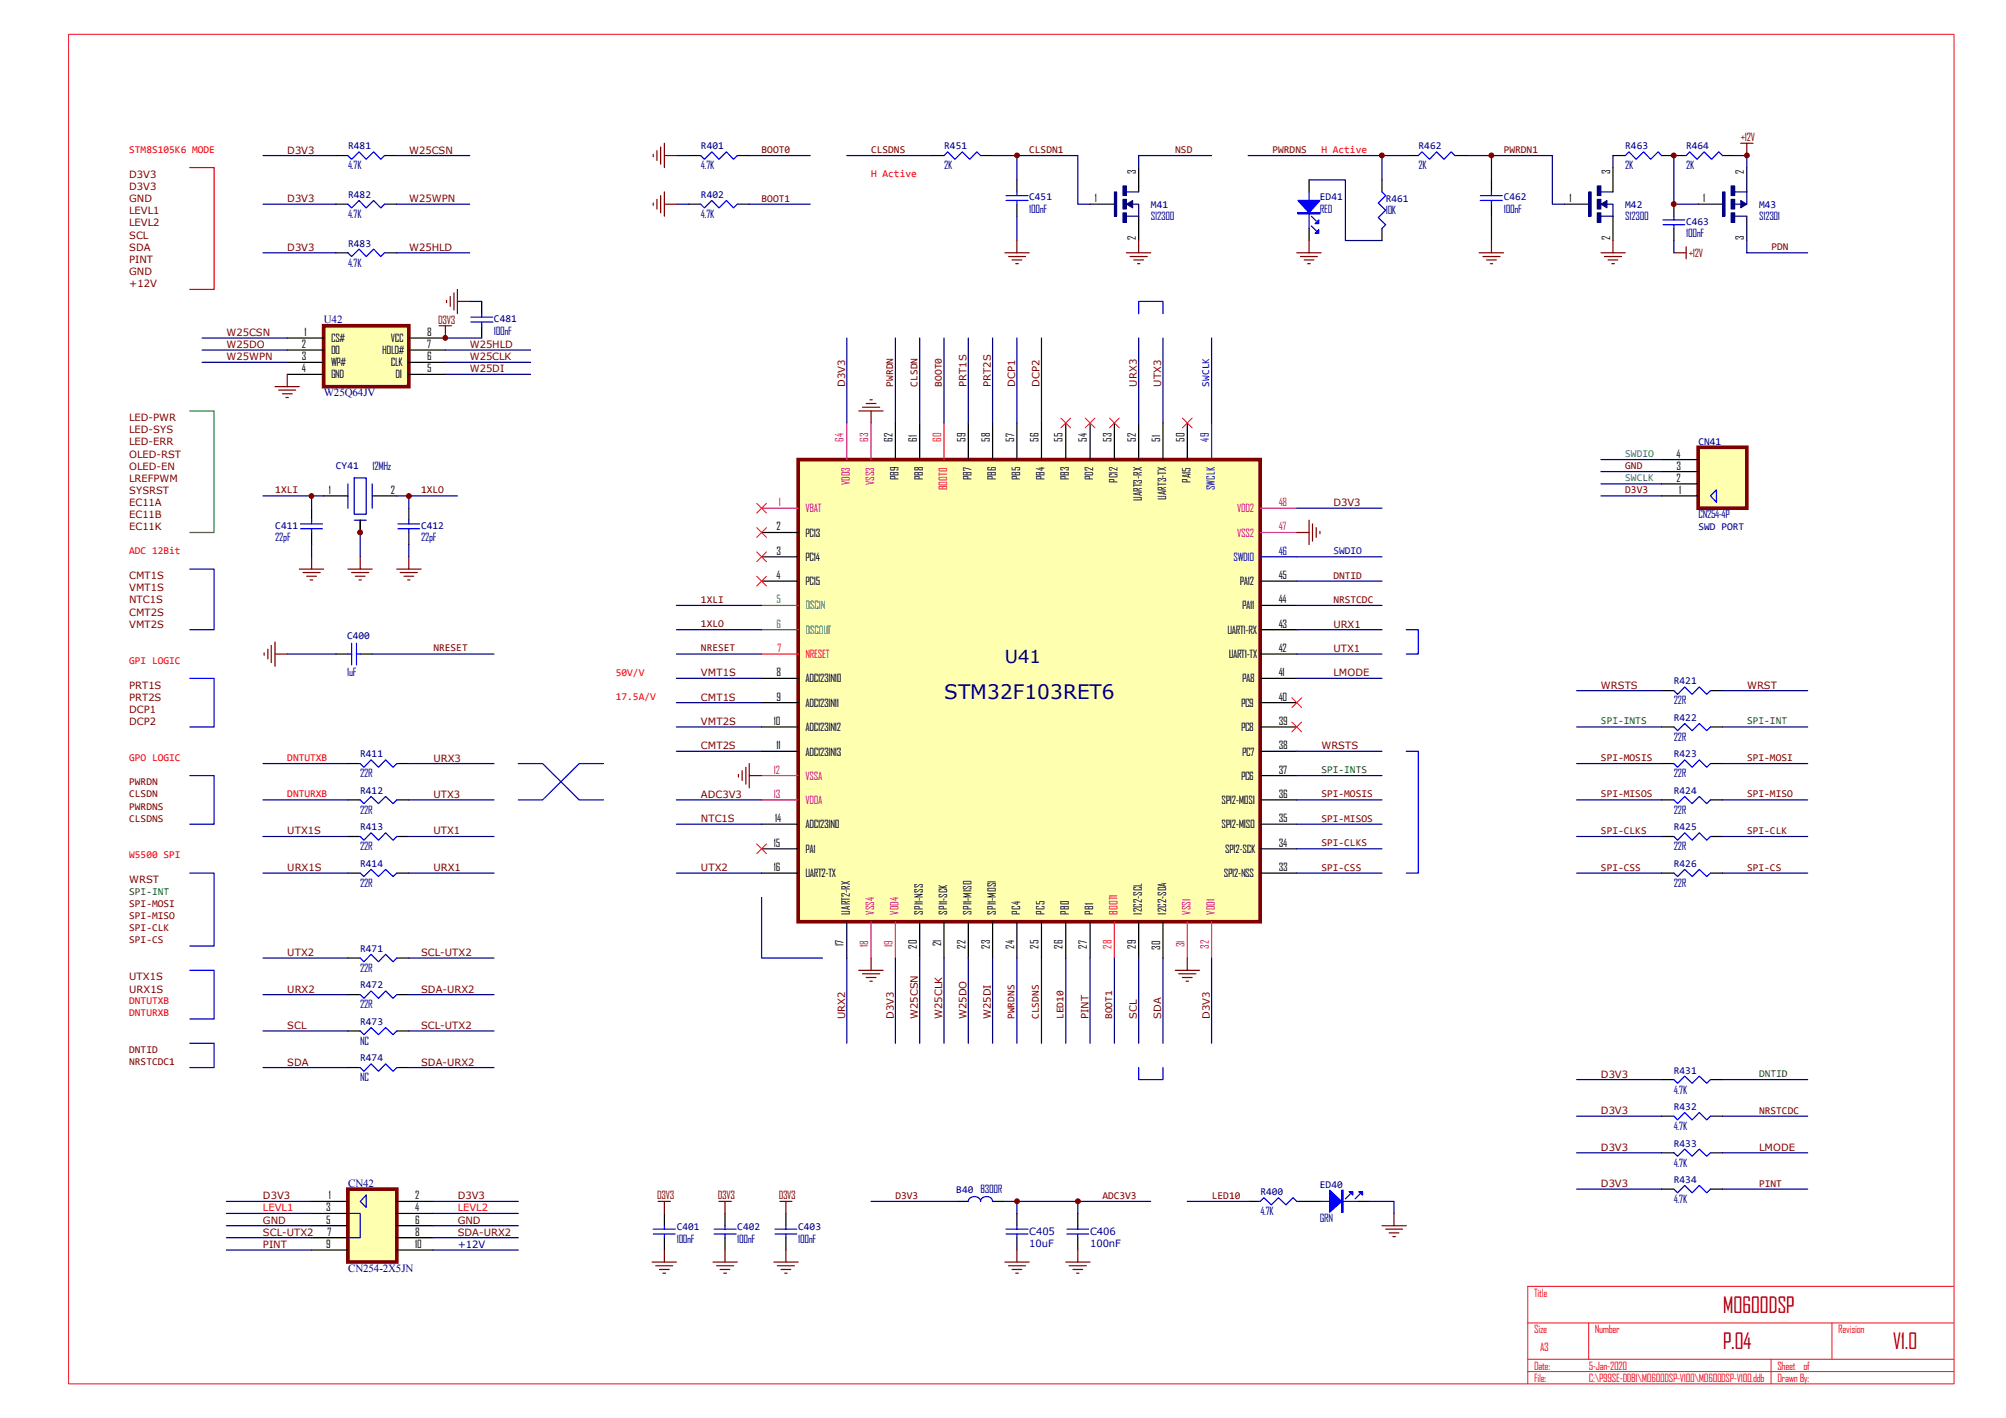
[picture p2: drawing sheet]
<svg xmlns="http://www.w3.org/2000/svg" width="297mm" height="210mm" viewBox="0 0 297 210" stroke-linecap="round" stroke-linejoin="round" font-family="sans-serif">
<path d="M10.2 5.1h279.1v199.8h-279.1zM226.2 195.8h63.1M235.2 195.8v5.4M271.3 195.8v5.4M289.3 190.4h-63.1v14.4M226.2 201.2h63.1M226.2 203h63.1M262.3 201.2v3.6" fill="none" stroke="#ee0e22" stroke-width=".15"/>
<path d="M118.2 68h68.4v68.4h-68.4z" fill-rule="evenodd" fill="#ffffb0"/>
<path d="M118.2 68h68.4v68.4h-68.4z" fill="none" stroke="#800000" stroke-width=".54"/>
<path d="M112.8 75.2h5.4M125.4 62.6v5.4M129 62.6v5.4M186.6 75.2h5.4M186.6 78.8h5.4M112.8 114.8h5.4M112.8 118.4h5.4M129 136.4v5.4M132.6 136.4v5.4M175.8 136.4v5.4M179.4 136.4v5.4" fill="none" stroke="#c5008e" stroke-width=".18"/>
<g fill="none" stroke="#000" stroke-width=".18">
<path d="M102 23h1.8M102 30.2h1.8M109.2 23h1.8M109.2 30.2h1.8M46.1 75.2v1.8M46.1 78.8v1.8M47.9 73.4h3.6M53.3 77v1.8M55.1 73.4h3.7M60.5 75.2v1.8M60.5 78.8v1.8M112.8 78.8h5.4"/>
<path d="M132.6 62.6v5.4M136.2 62.6v5.4M143.4 62.6v5.4M147 62.6v5.4M150.6 62.6v5.4M154.2 62.6v5.4M157.8 62.6v5.4M161.4 62.6v5.4M165 62.6v5.4M168.6 62.6v5.4M172.2 62.6v5.4M175.8 62.6v5.4"/>
<path d="M49.7 96.8h1.8M53.3 96.8h1.8M112.8 82.4h5.4M112.8 86h5.4M186.6 86h5.4M186.6 96.8h5.4M186.6 93.2h5.4M186.6 89.6h5.4M112.8 100.4h5.4M112.8 104h5.4M112.8 107.6h5.4M112.8 111.2h5.4"/>
<path d="M186.6 100.4h5.4M186.6 104h5.4M186.6 107.6h5.4M186.6 111.2h5.4M186.6 118.4h5.4M186.6 114.8h5.4M112.8 122h5.4M112.8 125.6h5.4M112.8 129.2h5.4M125.4 136.4v5.4M136.2 136.4v5.4M139.8 136.4v5.4"/>
<path d="M143.4 136.4v5.4M147 136.4v5.4M150.6 136.4v5.4M154.2 136.4v5.4M157.8 136.4v5.4M161.4 136.4v5.4M168.6 136.4v5.4M172.2 136.4v5.4M186.6 122h5.4M186.6 125.6h5.4M186.6 129.2h5.4M141.6 177.8h1.8"/>
<path d="M147 177.8h1.8M150.6 179.6v1.8M159.6 179.6v1.8M150.6 183.2v1.8M159.6 183.2v1.8"/>
</g>
<path d="M28.1 60.8h3.6v18h-3.6M112.8 89.6h5.4M112.8 93.2h5.4" fill="none" stroke="#00bf00" stroke-width=".18"/>
<path d="M139.8 62.6v5.4M112.8 96.8h5.4M165 136.4v5.4" fill="none" stroke="#ee0e22" stroke-width=".18"/>
<path d="M179.4 62.6v5.4M186.6 82.4h5.4" fill="none" stroke="#0000bf" stroke-width=".18"/>
<g fill="none" stroke="#00f" stroke-width=".18">
<path d="M103.8 23l.5 .6 1.1-1.1 1.1 1.1 1.1-1.1 1 1.1 .6-.6M103.8 30.2l.5 .6 1.1-1.1 1.1 1.1 1.1-1.1 1 1.1 .6-.6M44.5 78.3h3.2M44.5 77.6h3.2M46.1 77v.6M46.1 78.3v.5M51.5 71.6v3.6M52.4 70.7h1.8v5.4h-1.8zM52.4 77h1.8M55.1 71.6v3.6M58.9 78.3h3.2M58.9 77.6h3.2"/>
<path d="M60.5 77v.6M60.5 78.3v.5M28.1 84.2h3.6v9h-3.6M51.5 96.8h.6M52.1 95.2v3.2M52.8 96.8h.5M52.8 95.2v3.2M28.1 100.4h3.6v7.2h-3.6M28.1 114.8h3.6v7.2h-3.6M28.1 129.2h3.6v10.8h-3.6M28.1 143.6h3.6v7.2h-3.6M143.4 177.8a.94 .94 0 0 1 .9-.7 .94 .94 0 0 1 .9 .7 .91 .91 0 0 1 .9-.7 .91 .91 0 0 1 .9 .7"/>
<path d="M149 182.7h3.2M149 181.9h3.2M150.6 181.4v.5M150.6 182.7v.5M158 182.7h3.2M158 181.9h3.2M159.6 181.4v.5M159.6 182.7v.5"/>
</g>
<g fill="none" stroke="#800000" stroke-width=".18">
<path d="M96.7 22.9v.3M96.7 30.1v.3M97.3 22.3v1.4M97.3 29.5v1.4M97.8 21.8v2.5M97.8 29v2.5M98.4 21.2v3.6M98.4 28.4v3.6M98.4 23h1.8M98.4 30.2h1.8M128.3 59.7h1.4M128.8 59.2h.4"/>
<path d="M127.2 60.8h3.6M127.7 60.3h2.6M129 60.8v1.8M192 78.8h1.8M193.8 77v3.6M194.3 77.6v2.5M194.9 78.1v1.4M195.4 78.7v.3M39.1 96.6v.4M39.7 96.1v1.4M40.2 95.5v2.6M40.7 95v3.6"/>
<path d="M40.7 96.8h1.8M44.3 84.2h3.6M44.9 84.8h2.5M45.4 85.3h1.5M45.9 85.9h.4M46.1 82.4v1.8M51.5 84.2h3.6M52.1 84.8h2.5M52.6 85.3h1.5M53.2 85.9h.3M53.3 82.4v1.8M58.8 84.2h3.6"/>
<path d="M59.3 84.8h2.5M59.8 85.3h1.5M60.4 85.9h.3M60.5 82.4v1.8M109.3 114.6v.4M109.9 114.1v1.4M110.4 113.6v2.5M111 113v3.6M111 114.8h1.8M127.2 143.6h3.6M127.7 144.1h2.6M128.3 144.7h1.4"/>
<path d="M128.8 145.2h.4M129 141.8v1.8M174 143.6h3.6M174.5 144.1h2.6M175.1 144.7h1.4M175.6 145.2h.4M175.8 141.8v1.8M148.8 186.8h3.6M149.3 187.4h2.5M149.9 187.9h1.4M150.4 188.5h.4M150.6 185v1.8"/>
<path d="M157.8 186.8h3.6M158.3 187.4h2.6M158.9 187.9h1.4M159.4 188.5h.4M159.6 185v1.8"/>
</g>
<g fill="none" stroke="#000080" stroke-width=".18">
<path d="M100.2 30.2h1.8M100.2 23h1.8M111 30.2h9M111 23h9M125.4 50v12.6M139.8 50v12.6M38.9 73.4h9M46.1 73.4v1.8M53.3 78.8v3.6M58.8 73.4h8.9M60.5 73.4v1.8M192 75.2h12.6"/>
<path d="M42.5 96.8h7.2M46.1 80.6v1.8M55.1 96.8h18M60.5 80.6v1.8M100.2 89.6h12.6M100.2 93.2h12.6M100.2 96.8h12.6M100.2 118.4h12.6M100.2 100.4h12.6M100.2 104h12.6M100.2 107.6h12.6M100.2 111.2h12.6"/>
<path d="M100.2 122h12.6M132.6 141.8v12.6M165 141.8v12.6M179.4 141.8v12.6M129 177.8h12.6M148.8 177.8h21.6M150.6 177.8v1.8M159.6 177.8v1.8"/>
</g>
<path d="M28.1 24.8h3.6v18h-3.6" fill="none" stroke="#bf0000" stroke-width=".18"/>
<path d="M112.1 74.5l1.4 1.4M113.5 74.5l-1.4 1.4" fill="none" stroke="#f00" stroke-width=".15"/>
<path d="M251.5 66.2h7.2v9h-7.2z" fill-rule="evenodd" fill="#ffffb0"/>
<path d="M251.5 66.2h7.2v9h-7.2z" fill="none" stroke="#800000" stroke-width=".54"/>
<g fill="none" stroke="#000" stroke-width=".18">
<path d="M246 73.4h5.5M246 71.6h5.5M246 69.8h5.5M246 68h5.5M246 107.6h1.9M246 113h1.9M246 118.4h1.9M246 102.2h1.9M253.3 107.6h1.8M253.3 113h1.8M253.3 118.4h1.8M253.3 102.2h1.8"/>
<path d="M246 123.8h1.9M246 129.2h1.9M253.3 123.8h1.8M253.3 129.2h1.8"/>
</g>
<path d="M254.2 72.5v1.8l-.9-.9zM247.9 107.6l.5 .6 1.1-1.1 1.1 1.1 1-1.1 1.1 1.1 .6-.6M247.9 113l.5 .6 1.1-1.1 1.1 1.1 1-1.1 1.1 1.1 .6-.6M247.9 118.4l.5 .6 1.1-1.1 1.1 1.1 1-1.1 1.1 1.1 .6-.6M247.9 102.2l.5 .6 1.1-1.1 1.1 1.1 1-1.1 1.1 1.1 .6-.6M247.9 123.8l.5 .6 1.1-1.1 1.1 1.1 1-1.1 1.1 1.1 .6-.6M247.9 129.2l.5 .6 1.1-1.1 1.1 1.1 1-1.1 1.1 1.1 .6-.6" fill="none" stroke="#00f" stroke-width=".18"/>
<g fill="none" stroke="#000080" stroke-width=".18">
<path d="M179.4 50v12.6M237.1 71.6h8.9M237.1 69.8h8.9M237.1 68h8.9M237.1 73.4h8.9M192 82.4h12.6M192 118.4h12.6M192 114.8h12.6M192 111.2h12.6M233.5 107.6h12.5M233.5 113h12.5M233.5 118.4h12.5"/>
<path d="M233.5 102.2h12.5M255.1 107.6h12.6M255.1 113h12.6M255.1 118.4h12.6M255.1 102.2h12.6M192 129.2h12.6M192 122h12.6M192 125.6h12.6M233.5 123.8h12.5M233.5 129.2h12.5M255.1 123.8h12.6M255.1 129.2h12.6"/>
</g>
<circle cx="159.6" cy="177.8" r=".37" fill="#800000"/>
<circle cx="159.6" cy="177.8" r=".37" fill="none" stroke="#800000" stroke-width=".15"/>
<circle cx="150.6" cy="177.8" r=".36" fill="#800000"/>
<circle cx="150.6" cy="177.8" r=".36" fill="none" stroke="#800000" stroke-width=".15"/>
<circle cx="46.1" cy="73.4" r=".36" fill="#800000"/>
<circle cx="46.1" cy="73.4" r=".36" fill="none" stroke="#800000" stroke-width=".15"/>
<circle cx="60.5" cy="73.4" r=".37" fill="#800000"/>
<circle cx="60.5" cy="73.4" r=".37" fill="none" stroke="#800000" stroke-width=".15"/>
<path d="M208.2 23h1.8M215.4 23h1.9M231.6 30.2h3.6M238.8 24.8v3.6M238.8 32v3.6" fill="none" stroke="#000" stroke-width=".18"/>
<path d="M210 23l.6-.5 1.1 1.1 1-1.1 1.1 1.1 1.1-1.1 .5 .5" fill="none" stroke="#00f" stroke-width=".18"/>
<path d="M235.4 28.4v3.6" fill="none" stroke="#11037f" stroke-width=".38"/>
<path d="M235.2 28.4h.4v3.6h-.4z" fill="none" stroke="#11037f" stroke-width=".15"/>
<path d="M236.5 27.5h.6v1.5h-.6z" fill-rule="evenodd" fill="#11037f"/>
<path d="M236.5 27.5h.6v1.5h-.6z" fill="none" stroke="#11037f" stroke-width=".15"/>
<path d="M237.1 30.2l.9-.5v1.1z" fill="#11037f"/>
<path d="M237.1 30.2l.9-.5v1.1z" fill="none" stroke="#11037f" stroke-width=".15"/>
<path d="M237.1 30.2h1.7v1.8h-1.7M237.1 28.4h1.7" fill="none" stroke="#11037f" stroke-width=".18"/>
<path d="M236.5 29.5h.6v1.4h-.6z" fill-rule="evenodd" fill="#11037f"/>
<path d="M236.5 29.5h.6v1.4h-.6z" fill="none" stroke="#11037f" stroke-width=".15"/>
<path d="M236.5 31.5h.6v1.4h-.6z" fill-rule="evenodd" fill="#11037f"/>
<path d="M236.5 31.5h.6v1.4h-.6zM255.1 28.4h.3v3.6h-.3z" fill="none" stroke="#11037f" stroke-width=".15"/>
<path d="M251.5 30.2h3.6M258.7 24.8v3.6M258.7 32v3.6" fill="none" stroke="#000" stroke-width=".18"/>
<path d="M255.2 28.4v3.6" fill="none" stroke="#11037f" stroke-width=".38"/>
<path d="M256.3 27.5h.6v1.5h-.6z" fill-rule="evenodd" fill="#11037f"/>
<path d="M256.3 27.5h.6v1.5h-.6z" fill="none" stroke="#11037f" stroke-width=".15"/>
<path d="M257.8 29.7l.9 .5-.9 .6z" fill="#11037f"/>
<path d="M257.8 29.7l.9 .5-.9 .6z" fill="none" stroke="#11037f" stroke-width=".15"/>
<path d="M256.9 28.4h1.8v1.8h-1.8M256.9 32h1.8" fill="none" stroke="#11037f" stroke-width=".18"/>
<path d="M256.3 29.5h.6v1.4h-.6z" fill-rule="evenodd" fill="#11037f"/>
<path d="M256.3 29.5h.6v1.4h-.6z" fill="none" stroke="#11037f" stroke-width=".15"/>
<path d="M256.3 31.5h.6v1.4h-.6z" fill-rule="evenodd" fill="#11037f"/>
<path d="M256.3 31.5h.6v1.4h-.6z" fill="none" stroke="#11037f" stroke-width=".15"/>
<path d="M237.1 37.4h3.6M237.6 38h2.5M238.1 38.5h1.5M238.7 39h.4M238.8 35.6v1.8M257.8 21.2h1.8M258.7 21.2v1.8" fill="none" stroke="#800000" stroke-width=".18"/>
<path d="M184.8 23h23.4M238.8 23v1.8M256.9 23h1.8v1.8M258.7 35.6v1.8h9" fill="none" stroke="#000080" stroke-width=".18"/>
<path d="M193.8 26.6v1.8M193.8 33.8v1.8M247.9 23h1.8M255.1 23h1.8" fill="none" stroke="#000" stroke-width=".18"/>
<path d="M193.8 28.4v5.4M194.2 33.4l.7 .8M194.2 32l.7 .7M249.7 23l.5-.5 1.1 1.1 1-1.1 1.1 1.1 1.1-1.1 .6 .5" fill="none" stroke="#00f" stroke-width=".18"/>
<path d="M192.2 29.7h3.2l-1.6 1.8z" fill="#00f"/>
<path d="M192.2 29.7h3.2l-1.6 1.8zM192.2 31.5h3.2v.2h-3.2z" fill="none" stroke="#00f" stroke-width=".18"/>
<path d="M192.2 31.6h3.2" fill="none" stroke="#00f" stroke-width=".17"/>
<path d="M194.7 34.5l.6-.5v.5z" fill="#00f"/>
<path d="M194.7 34.5l.6-.5v.5z" fill="none" stroke="#00f" stroke-width=".18"/>
<path d="M194.7 33.1l.6-.5v.5z" fill="#00f"/>
<path d="M139.8 23l.5-.5 1.1 1.1 1.1-1.1 1.1 1.1 1.1-1.1 .5 .5M194.7 33.1l.6-.5v.5zM204.6 28.4l.6 .6-1.1 1.1 1.1 1-1.1 1.1 1.1 1.1-.6 .5M219.2 29.7h3.3M219.2 29h3.3M220.8 28.4v.6M220.8 29.7v.5M240.7 23l.5-.5 1.1 1.1 1.1-1.1 1 1.1 1.1-1.1 .5 .5M246.2 33.3h3.3M246.2 32.6h3.3M247.9 32v.6M247.9 33.3v.5" fill="none" stroke="#00f" stroke-width=".18"/>
<g fill="none" stroke="#000" stroke-width=".18">
<path d="M138 23h1.8M145.2 23h1.8M161.4 30.2h3.6M168.6 24.8v3.6M168.6 32v3.6M204.6 26.6v1.8M204.6 33.8v1.8M220.8 26.6v1.8M220.8 30.2v1.8M238.8 23h1.9M246 23h1.9M247.9 30.2v1.8"/>
<path d="M247.9 33.8v1.8"/>
</g>
<path d="M193.8 26.6h5.4v9h5.4M204.6 23v3.6M220.8 23v3.6M220.8 32v3.6M229.9 23v7.2h1.7M247.9 23v7.2h3.6M247.9 35.6v1.8" fill="none" stroke="#000080" stroke-width=".18"/>
<path d="M192 37.4h3.6M192.6 38h2.5M193.1 38.5h1.5M193.6 39h.4M193.8 35.6v1.8M219 37.4h3.6M219.6 38h2.5M220.1 38.5h1.5M220.7 39h.3M220.8 35.6v1.8M247.9 37.4h1.8M249.7 36.5v1.8" fill="none" stroke="#800000" stroke-width=".18"/>
<path d="M165.2 28.4v3.6" fill="none" stroke="#11037f" stroke-width=".34"/>
<path d="M165 28.4h.4v3.6h-.4z" fill="none" stroke="#11037f" stroke-width=".15"/>
<path d="M166.3 27.5h.5v1.5h-.5z" fill-rule="evenodd" fill="#11037f"/>
<path d="M166.3 27.5h.5v1.5h-.5z" fill="none" stroke="#11037f" stroke-width=".15"/>
<path d="M166.8 30.2l.9-.5v1.1z" fill="#11037f"/>
<path d="M166.8 30.2l.9-.5v1.1z" fill="none" stroke="#11037f" stroke-width=".15"/>
<path d="M166.8 30.2h1.8v1.8h-1.8M166.8 28.4h1.8" fill="none" stroke="#11037f" stroke-width=".18"/>
<path d="M166.3 29.5h.5v1.4h-.5z" fill-rule="evenodd" fill="#11037f"/>
<path d="M166.3 29.5h.5v1.4h-.5z" fill="none" stroke="#11037f" stroke-width=".15"/>
<path d="M166.3 31.5h.5v1.4h-.5z" fill-rule="evenodd" fill="#11037f"/>
<path d="M166.3 31.5h.5v1.4h-.5z" fill="none" stroke="#11037f" stroke-width=".15"/>
<g fill="none" stroke="#800000" stroke-width=".18">
<path d="M148.8 37.4h3.6M149.3 38h2.5M149.9 38.5h1.4M150.4 39h.4M150.6 35.6v1.8M166.8 37.4h3.6M167.3 38h2.6M167.9 38.5h1.4M168.4 39h.4M168.6 35.6v1.8M97.4 177.8h1.9M98.4 177.8v1.8"/>
<path d="M106.5 177.8h1.8M107.4 177.8v1.8M115.5 177.8h1.8M116.4 177.8v1.8M96.6 186.8h3.6M97.1 187.4h2.5M97.7 187.9h1.4M98.2 188.5h.3M98.4 185v1.8M105.6 186.8h3.6M106.1 187.4h2.5M106.6 187.9h1.5"/>
<path d="M107.2 188.5h.4M107.4 185v1.8M114.6 186.8h3.6M115.1 187.4h2.5M115.7 187.9h1.4M116.2 188.5h.3M116.4 185v1.8"/>
</g>
<path d="M125.4 23h12.6M147 23h12.6v7.2h1.8M150.6 23v3.6M150.6 32v3.6M179.4 23h-10.8v1.8M217.3 23h12.6" fill="none" stroke="#000080" stroke-width=".18"/>
<path d="M150.6 26.6v1.8M150.6 30.2v1.8M98.4 179.6v1.8M107.4 179.6v1.8M116.4 179.6v1.8M184.8 177.8h1.8M192 177.8h3.6M201 177.8h1.8M98.4 183.2v1.8M107.4 183.2v1.8M116.4 183.2v1.8" fill="none" stroke="#000" stroke-width=".18"/>
<g fill="none" stroke="#00f" stroke-width=".18">
<path d="M149 29.7h3.2M149 29h3.2M150.6 28.4v.6M150.6 29.7v.5M186.6 177.8l.6-.5 1.1 1.1 1-1.1 1.1 1.1 1.1-1.1 .5 .5M195.6 177.8h5.4M199.9 176.7l-.7 .8M201.4 176.7l-.7 .8M96.7 182.7h3.3M96.7 181.9h3.3M98.4 181.4v.5M98.4 182.7v.5"/>
<path d="M105.7 182.7h3.3M105.7 181.9h3.3M107.4 181.4v.5M107.4 182.7v.5M114.8 182.7h3.2M114.8 181.9h3.2M116.4 181.4v.5M116.4 182.7v.5"/>
</g>
<path d="M196.9 176.2l1.8 1.6-1.8 1.7z" fill="#00f"/>
<path d="M196.9 176.2l1.8 1.6-1.8 1.7zM198.7 176.2h.2v3.3h-.2z" fill="none" stroke="#00f" stroke-width=".18"/>
<path d="M198.8 176.2v3.3" fill="none" stroke="#00f" stroke-width=".21"/>
<path d="M201.2 176.4h.6v.5z" fill="#00f"/>
<path d="M201.2 176.4h.6v.5z" fill="none" stroke="#00f" stroke-width=".18"/>
<path d="M199.8 176.4h.5v.5z" fill="#00f"/>
<path d="M53.3 113l.6 .6 1-1.1 1.1 1.1 1.1-1.1 1.1 1.1 .6-.6M53.3 118.4l.6 .6 1-1.1 1.1 1.1 1.1-1.1 1.1 1.1 .6-.6M53.3 123.8l.6 .6 1-1.1 1.1 1.1 1.1-1.1 1.1 1.1 .6-.6M53.3 129.2l.6 .6 1-1.1 1.1 1.1 1.1-1.1 1.1 1.1 .6-.6M28.1 154.4h3.6v3.6h-3.6M199.8 176.4h.5v.5z" fill="none" stroke="#00f" stroke-width=".18"/>
<g fill="none" stroke="#000080" stroke-width=".18">
<path d="M168.6 50v12.6M172.2 50v12.6M192 93.2h12.6M192 96.8h12.6M38.9 113h12.6M38.9 118.4h12.6M60.5 113h12.6M60.5 118.4h12.6M38.9 123.8h12.6M38.9 129.2h12.6M60.5 123.8h12.6M60.5 129.2h12.6"/>
<path d="M157.8 141.8v12.6M175.8 177.8h9M202.8 177.8h3.6v1.8"/>
</g>
<path d="M206.4 179.6v1.8M204.6 181.4h3.6M205.2 181.9h2.5M205.7 182.5h1.4M206.2 183h.4" fill="none" stroke="#800000" stroke-width=".18"/>
<path d="M51.5 113h1.8M51.5 118.4h1.8M58.8 113h1.7M58.8 118.4h1.7M51.5 123.8h1.8M51.5 129.2h1.8M58.8 123.8h1.7M58.8 129.2h1.7" fill="none" stroke="#000" stroke-width=".18"/>
<path d="M51.5 176h7.3v10.8h-7.3z" fill-rule="evenodd" fill="#ffffb0"/>
<path d="M51.5 176h7.3v10.8h-7.3z" fill="none" stroke="#800000" stroke-width=".54"/>
<g fill="none" stroke="#000" stroke-width=".18">
<path d="M46.1 177.8h5.4M46.1 179.6h5.4M58.8 177.8h5.3M58.8 179.6h5.3M246 176h1.9M246 170.6h1.9M253.3 176h1.8M253.3 170.6h1.8M46.1 181.4h5.4M46.1 183.2h5.4M46.1 185h5.4M58.8 181.4h5.3"/>
<path d="M58.8 183.2h5.3M58.8 185h5.3"/>
</g>
<path d="M168.6 46.4v-1.8h3.6v1.8M208.2 93.2h1.8v3.6h-1.8M208.2 111.2h1.8v18h-1.8M168.6 158v1.8h3.6v-1.8M54.2 176.9v1.8l-.9-.9zM247.9 176l.5 .6 1.1-1.1 1.1 1.1 1-1.1 1.1 1.1 .6-.6M247.9 170.6l.5 .6 1.1-1.1 1.1 1.1 1-1.1 1.1 1.1 .6-.6" fill="none" stroke="#00f" stroke-width=".18"/>
<g fill="none" stroke="#000080" stroke-width=".18">
<path d="M143.4 50v12.6M147 50v12.6M150.6 50v12.6M154.2 50v12.6M192 89.6h12.6M192 86h12.6M192 100.4h12.6M136.2 141.8v12.6M139.8 141.8v12.6M143.4 141.8v12.6M147 141.8v12.6M161.4 141.8v12.6"/>
<path d="M168.6 141.8v12.6M172.2 141.8v12.6M33.5 177.8h12.6M33.5 179.6h12.6M64.1 177.8h12.6M64.1 179.6h12.6M233.5 176h12.5M233.5 170.6h12.5M255.1 176h12.6M255.1 170.6h12.6M33.5 181.4h12.6M33.5 183.2h12.6"/>
<path d="M33.5 185h12.6M64.1 181.4h12.6M64.1 183.2h12.6M64.1 185h12.6"/>
</g>
<g fill="none" stroke="#f00" stroke-width=".15">
<path d="M112.1 78.1l1.4 1.4M113.5 78.1l-1.4 1.4M157.1 61.9l1.4 1.4M158.5 61.9l-1.4 1.4M160.7 61.9l1.4 1.4M162.1 61.9l-1.4 1.4M164.3 61.9l1.4 1.4M165.7 61.9l-1.4 1.4M175.1 61.9l1.4 1.4M176.5 61.9l-1.4 1.4M112.1 81.7l1.4 1.4M112.1 85.3l1.4 1.4"/>
<path d="M113.5 81.7l-1.4 1.4M113.5 85.3l-1.4 1.4M191.3 103.3l1.4 1.4M191.3 106.9l1.4 1.4M192.7 103.3l-1.4 1.4M192.7 106.9l-1.4 1.4M112.1 124.9l1.4 1.5M113.5 124.9l-1.4 1.5"/>
</g>
<circle cx="247.8" cy="23" r=".36" fill="#800000"/>
<circle cx="247.8" cy="23" r=".36" fill="none" stroke="#800000" stroke-width=".15"/>
<circle cx="258.7" cy="23" r=".36" fill="#800000"/>
<circle cx="258.7" cy="23" r=".36" fill="none" stroke="#800000" stroke-width=".15"/>
<circle cx="220.8" cy="23" r=".36" fill="#800000"/>
<circle cx="220.8" cy="23" r=".36" fill="none" stroke="#800000" stroke-width=".15"/>
<circle cx="204.6" cy="23" r=".36" fill="#800000"/>
<circle cx="204.6" cy="23" r=".36" fill="none" stroke="#800000" stroke-width=".15"/>
<circle cx="247.8" cy="30.2" r=".36" fill="#800000"/>
<circle cx="247.8" cy="30.2" r=".36" fill="none" stroke="#800000" stroke-width=".15"/>
<path d="M246 159.8h1.9M253.3 159.8h1.8M246 165.2h1.9M253.3 165.2h1.8" fill="none" stroke="#000" stroke-width=".18"/>
<path d="M247.9 159.8l.5 .6 1.1-1.1 1.1 1.1 1-1.1 1.1 1.1 .6-.6M51.5 179.6h1.8v3.6h-1.8M247.9 165.2l.5 .6 1.1-1.1 1.1 1.1 1-1.1 1.1 1.1 .6-.6" fill="none" stroke="#00f" stroke-width=".18"/>
<path d="M233.5 159.8h12.5M255.1 159.8h12.6M233.5 165.2h12.5M255.1 165.2h12.6" fill="none" stroke="#000080" stroke-width=".18"/>
<circle cx="53.3" cy="78.8" r=".36" fill="#800000"/>
<circle cx="53.3" cy="78.8" r=".36" fill="none" stroke="#800000" stroke-width=".15"/>
<path d="M100.2 129.2h12.6M38.9 152.6h12.6M38.9 158h12.6M38.9 141.8h12.6M38.9 147.2h12.6M60.5 152.6h12.6M60.5 158h12.6M60.5 141.8h12.6M60.5 147.2h12.6M125.4 141.8v12.6" fill="none" stroke="#000080" stroke-width=".18"/>
<path d="M51.5 152.6h1.8M51.5 158h1.8M51.5 141.8h1.8M51.5 147.2h1.8M58.8 152.6h1.7M58.8 158h1.7M58.8 141.8h1.7M58.8 147.2h1.7" fill="none" stroke="#000" stroke-width=".18"/>
<path d="M53.3 152.6l.6 .6 1-1.1 1.1 1.1 1.1-1.1 1.1 1.1 .6-.6M53.3 158l.6 .6 1-1.1 1.1 1.1 1.1-1.1 1.1 1.1 .6-.6M53.3 141.8l.6 .6 1-1.1 1.1 1.1 1.1-1.1 1.1 1.1 .6-.6M53.3 147.2l.6 .6 1-1.1 1.1 1.1 1.1-1.1 1.1 1.1 .6-.6" fill="none" stroke="#00f" stroke-width=".18"/>
<path d="M47.9 48.2h12.6v9h-12.6z" fill-rule="evenodd" fill="#ffffb0"/>
<path d="M47.9 48.2h12.6v9h-12.6z" fill="none" stroke="#800000" stroke-width=".54"/>
<path d="M42.5 50h5.4M42.5 51.8h5.4M42.5 53.6h5.4M42.5 55.4h5.4M60.5 50h5.5M60.5 51.8h5.5M60.5 53.6h5.5M60.5 55.4h5.5" fill="none" stroke="#000" stroke-width=".18"/>
<path d="M29.9 53.6h12.6M29.9 51.8h12.6M29.9 50h12.6M66 55.4h12.6M66 53.6h12.6M66 51.8h12.6M132.6 50v12.6M136.2 50v12.6M150.6 141.8v12.6M154.2 141.8v12.6" fill="none" stroke="#000080" stroke-width=".18"/>
<path d="M40.7 57.2h3.6M41.3 57.7h2.5M41.8 58.3h1.5M42.3 58.8h.4M42.5 55.4v1.8" fill="none" stroke="#800000" stroke-width=".18"/>
<circle cx="150.6" cy="23" r=".36" fill="#800000"/>
<circle cx="150.6" cy="23" r=".36" fill="none" stroke="#800000" stroke-width=".15"/>
<path d="M65 48.2h1.8M66 48.2v1.8M66.1 44.4v.4M66.7 43.9v1.4M67.2 43.3v2.6M67.7 42.8v3.6M67.7 44.6h1.9" fill="none" stroke="#800000" stroke-width=".18"/>
<path d="M71.3 44.6v1.8M71.3 48.2v1.8" fill="none" stroke="#000" stroke-width=".18"/>
<path d="M69.7 46.9h3.3M69.7 47.7h3.3M71.3 46.4v.5M71.3 47.7v.5" fill="none" stroke="#00f" stroke-width=".18"/>
<path d="M66 50h5.3M69.6 44.6h1.7" fill="none" stroke="#000080" stroke-width=".18"/>
<circle cx="65.9" cy="50" r=".36" fill="#800000"/>
<circle cx="65.9" cy="50" r=".36" fill="none" stroke="#800000" stroke-width=".15"/>
<path d="M49.7 23h1.8M49.7 30.2h1.8M49.7 37.4h1.8M56.9 23h1.9M56.9 30.2h1.9M56.9 37.4h1.9" fill="none" stroke="#000" stroke-width=".18"/>
<path d="M51.5 23l.6 .6 1.1-1.1 1 1.1 1.1-1.1 1.1 1.1 .5-.6M51.5 30.2l.6 .6 1.1-1.1 1 1.1 1.1-1.1 1.1 1.1 .5-.6M51.5 37.4l.6 .6 1.1-1.1 1 1.1 1.1-1.1 1.1 1.1 .5-.6M76.7 113h3.6l5.5 5.4h3.6M89.4 113h-3.6l-5.5 5.4h-3.6M112.8 132.8v9h9" fill="none" stroke="#00f" stroke-width=".18"/>
<path d="M38.9 30.2h10.8M38.9 23h10.8M38.9 37.4h10.8M58.8 30.2h10.8M58.8 23h10.8M58.8 37.4h10.8" fill="none" stroke="#000080" stroke-width=".18"/>
<g font-size="3.2" fill="#bf0000">
<text x="255.1" y="194.3">MO600DSP</text>
<text x="255.1" y="199.7">P.04</text>
<text x="280.3" y="199.7">V1.0</text>
</g>
<text font-size="3" fill="#000080" x="139.8" y="103.5">STM32F103RET6</text>
<text font-size="2.7" fill="#000080" x="148.8" y="98.1">U41</text>
<g font-size="1.6" fill="#800000">
<text x="257.8" y="20.9">+12V</text>
<text x="250.1" y="38">+12V</text>
<text x="64.9" y="47.9">D3V3</text>
<text x="97.3" y="177.5">D3V3</text>
<text x="106.3" y="177.5">D3V3</text>
<text x="115.3" y="177.5">D3V3</text>
</g>
<g font-size="1.6" fill="#000080">
<text x="51.6" y="25.1">4.7K</text>
<text x="103.8" y="25.1">4.7K</text>
<text x="139.8" y="25.1">2K</text>
<text x="210.1" y="25.1">2K</text>
<text x="240.7" y="25.1">2K</text>
<text x="249.7" y="25.1">2K</text>
<text x="51.6" y="32.3">4.7K</text>
<text x="103.8" y="32.3">4.7K</text>
<text x="152.4" y="31.5">100nF</text>
<text x="170.4" y="32.6">SI2300</text>
<text x="195.4" y="31.5">RED</text>
<text x="205.2" y="31.7">10K</text>
<text x="222.7" y="31.5">100nF</text>
<text x="240.7" y="32.6">SI2300</text>
<text x="249.7" y="35.1">100nF</text>
<text x="260.5" y="32.6">SI2301</text>
<text x="51.6" y="39.5">4.7K</text>
<text x="48" y="47.9">U42</text>
<text x="73.1" y="49.5">100nF</text>
<text x="48" y="58.7">W25Q64JV</text>
<text x="55.2" y="69.5">12MHz</text>
<text x="251.5" y="76.7">CN254-4P</text>
<text x="40.8" y="80.1">22pF</text>
<text x="62.4" y="80.1">22pF</text>
<text x="51.4" y="100.1">1uF</text>
<text x="247.9" y="104.3">22R</text>
<text x="247.9" y="109.7">22R</text>
<text x="53.3" y="115.1">22R</text>
<text x="247.9" y="115.1">22R</text>
<text x="53.3" y="125.9">22R</text>
<text x="53.3" y="120.5">22R</text>
<text x="247.9" y="120.5">22R</text>
<text x="247.9" y="125.9">22R</text>
<text x="53.3" y="131.3">22R</text>
<text x="247.9" y="131.3">22R</text>
<text x="53.3" y="143.8">22R</text>
<text x="53.3" y="149.3">22R</text>
<text x="53.3" y="154.7">NC</text>
<text x="53.3" y="160.1">NC</text>
<text x="247.9" y="161.9">4.7K</text>
<text x="247.9" y="167.3">4.7K</text>
<text x="247.9" y="172.7">4.7K</text>
<text x="51.6" y="175.7">CN42</text>
<text x="186.6" y="179.9">4.7K</text>
<text x="247.9" y="178.1">4.7K</text>
<text x="100.2" y="184">100nF</text>
<text x="109.2" y="184">100nF</text>
<text x="118.2" y="184">100nF</text>
<text x="195.4" y="180.9">GRN</text>
<text x="51.6" y="188.3">CN254-2X5JN</text>
</g>
<g font-size="1.6">
<text x="162.1" y="29.9">1</text>
<text x="168.2" y="25.7" transform="rotate(-90 168.2 25.7)">3</text>
<text x="232.4" y="29.9">1</text>
<text x="238.4" y="25.7" transform="rotate(-90 238.4 25.7)">3</text>
<text x="252.2" y="29.9">1</text>
<text x="258.2" y="25.7" transform="rotate(-90 258.2 25.7)">2</text>
<text x="168.2" y="35.5" transform="rotate(-90 168.2 35.5)">2</text>
<text x="238.4" y="35.5" transform="rotate(-90 238.4 35.5)">2</text>
<text x="258.2" y="35.5" transform="rotate(-90 258.2 35.5)">3</text>
<text x="44.7" y="51.5">2</text>
<text x="44.7" y="53.3">3</text>
<text x="45.1" y="49.7">1</text>
<text x="49" y="50.6">CS#</text>
<text x="49" y="52.4">DO</text>
<text x="56.6" y="52.4">HOLD#</text>
<text x="57.9" y="50.6">VCC</text>
<text x="63.2" y="51.5">7</text>
<text x="63.2" y="53.3">6</text>
<text x="63.2" y="49.7">8</text>
<text x="44.7" y="55.1">4</text>
<text x="49" y="54.2">WP#</text>
<text x="49" y="56">GND</text>
<text x="57.9" y="54.2">CLK</text>
<text x="58.6" y="56">DI</text>
<text x="63.2" y="55.1">5</text>
<text x="132.2" y="65.4" transform="rotate(-90 132.2 65.4)">62</text>
<text x="135.8" y="65.4" transform="rotate(-90 135.8 65.4)">61</text>
<text x="143" y="65.4" transform="rotate(-90 143 65.4)">59</text>
<text x="146.6" y="65.4" transform="rotate(-90 146.6 65.4)">58</text>
<text x="150.2" y="65.4" transform="rotate(-90 150.2 65.4)">57</text>
<text x="153.8" y="65.4" transform="rotate(-90 153.8 65.4)">56</text>
<text x="157.3" y="65.4" transform="rotate(-90 157.3 65.4)">55</text>
<text x="160.9" y="65.4" transform="rotate(-90 160.9 65.4)">54</text>
<text x="164.6" y="65.4" transform="rotate(-90 164.6 65.4)">53</text>
<text x="168.2" y="65.4" transform="rotate(-90 168.2 65.4)">52</text>
<text x="171.8" y="65.4" transform="rotate(-90 171.8 65.4)">51</text>
<text x="175.4" y="65.4" transform="rotate(-90 175.4 65.4)">50</text>
<text x="133.1" y="71.1" transform="rotate(-90 133.1 71.1)">PB9</text>
<text x="136.6" y="71.1" transform="rotate(-90 136.6 71.1)">PB8</text>
<text x="143.8" y="71.1" transform="rotate(-90 143.8 71.1)">PB7</text>
<text x="147.4" y="71.1" transform="rotate(-90 147.4 71.1)">PB6</text>
<text x="151" y="71.1" transform="rotate(-90 151 71.1)">PB5</text>
<text x="154.7" y="71.1" transform="rotate(-90 154.7 71.1)">PB4</text>
<text x="158.3" y="71.1" transform="rotate(-90 158.3 71.1)">PB3</text>
<text x="161.9" y="71.1" transform="rotate(-90 161.9 71.1)">PD2</text>
<text x="165.5" y="71.5" transform="rotate(-90 165.5 71.5)">PC12</text>
<text x="176.3" y="71.5" transform="rotate(-90 176.3 71.5)">PA15</text>
<text x="248.2" y="71.3">2</text>
<text x="248.2" y="69.5">3</text>
<text x="248.2" y="67.7">4</text>
<text x="48.7" y="73.1">1</text>
<text x="57.9" y="73.1">2</text>
<text x="169.1" y="74.2" transform="rotate(-90 169.1 74.2)">UART3-RX</text>
<text x="172.7" y="74" transform="rotate(-90 172.7 74)">UART3-TX</text>
<text x="248.6" y="73.1">1</text>
<text x="115" y="78.5">2</text>
<text x="115" y="82.1">3</text>
<text x="119.3" y="79.4">PC13</text>
<text x="119.3" y="83">PC14</text>
<text x="115" y="85.7">4</text>
<text x="119.3" y="86.6">PC15</text>
<text x="183.6" y="86.6">PA12</text>
<text x="189.4" y="85.7">45</text>
<text x="189.4" y="89.3">44</text>
<text x="181.8" y="93.8">UART1-RX</text>
<text x="183.9" y="90.2">PA11</text>
<text x="189.4" y="92.9">43</text>
<text x="115" y="100.1">8</text>
<text x="119.3" y="101">ADC123IN10</text>
<text x="181.9" y="97.4">UART1-TX</text>
<text x="183.9" y="101">PA8</text>
<text x="189.4" y="96.5">42</text>
<text x="189.4" y="100.1">41</text>
<text x="114.6" y="107.3">10</text>
<text x="115" y="103.7">9</text>
<text x="119.3" y="104.6">ADC123IN11</text>
<text x="183.8" y="104.6">PC9</text>
<text x="189.4" y="107.3">39</text>
<text x="189.4" y="103.7">40</text>
<text x="115" y="110.9">11</text>
<text x="119.3" y="108.2">ADC123IN12</text>
<text x="119.3" y="111.8">ADC123IN13</text>
<text x="183.8" y="108.2">PC8</text>
<text x="183.9" y="111.8">PC7</text>
<text x="189.4" y="110.9">38</text>
<text x="180.9" y="119">SPI2-MOSI</text>
<text x="183.8" y="115.4">PC6</text>
<text x="189.4" y="114.5">37</text>
<text x="189.4" y="118.1">36</text>
<text x="114.6" y="125.3">15</text>
<text x="114.8" y="121.7">14</text>
<text x="119.3" y="122.6">ADC123IN0</text>
<text x="180.9" y="122.6">SPI2-MISO</text>
<text x="189.4" y="125.3">34</text>
<text x="189.4" y="121.7">35</text>
<text x="114.6" y="128.9">16</text>
<text x="119.3" y="126.2">PA1</text>
<text x="119.3" y="129.8">UART2-TX</text>
<text x="181.2" y="129.8">SPI2-NSS</text>
<text x="181.4" y="126.2">SPI2-SCK</text>
<text x="189.4" y="128.9">33</text>
<text x="125.9" y="135.4" transform="rotate(-90 125.9 135.4)">UART2-RX</text>
<text x="136.6" y="135.4" transform="rotate(-90 136.6 135.4)">SPI1-NSS</text>
<text x="140.2" y="135.4" transform="rotate(-90 140.2 135.4)">SPI1-SCK</text>
<text x="143.8" y="135.4" transform="rotate(-90 143.8 135.4)">SPI1-MISO</text>
<text x="147.4" y="135.4" transform="rotate(-90 147.4 135.4)">SPI1-MOSI</text>
<text x="151" y="135.4" transform="rotate(-90 151 135.4)">PC4</text>
<text x="154.7" y="135.4" transform="rotate(-90 154.7 135.4)">PC5</text>
<text x="158.3" y="135.4" transform="rotate(-90 158.3 135.4)">PB0</text>
<text x="161.9" y="135.4" transform="rotate(-90 161.9 135.4)">PB1</text>
<text x="169.1" y="135.4" transform="rotate(-90 169.1 135.4)">I2C2-SCL</text>
<text x="172.7" y="135.4" transform="rotate(-90 172.7 135.4)">I2C2-SDA</text>
<text x="124.9" y="140" transform="rotate(-90 124.9 140)">17</text>
<text x="135.8" y="140.4" transform="rotate(-90 135.8 140.4)">20</text>
<text x="139.4" y="140" transform="rotate(-90 139.4 140)">21</text>
<text x="143" y="140.4" transform="rotate(-90 143 140.4)">22</text>
<text x="146.6" y="140.4" transform="rotate(-90 146.6 140.4)">23</text>
<text x="150.2" y="140.4" transform="rotate(-90 150.2 140.4)">24</text>
<text x="153.8" y="140.4" transform="rotate(-90 153.8 140.4)">25</text>
<text x="157.3" y="140.4" transform="rotate(-90 157.3 140.4)">26</text>
<text x="160.9" y="140.4" transform="rotate(-90 160.9 140.4)">27</text>
<text x="168.2" y="140.4" transform="rotate(-90 168.2 140.4)">29</text>
<text x="171.8" y="140.6" transform="rotate(-90 171.8 140.6)">30</text>
<text x="48.3" y="179.3">3</text>
<text x="48.7" y="177.5">1</text>
<text x="61.5" y="177.5">2</text>
<text x="61.5" y="179.3">4</text>
<text x="48.3" y="181.1">5</text>
<text x="48.3" y="184.7">9</text>
<text x="48.5" y="182.9">7</text>
<text x="61.5" y="181.1">6</text>
<text x="61.5" y="182.9">8</text>
<text x="61.5" y="184.7">10</text>
</g>
<g font-size="1.6" fill="#c5008e">
<text x="124.9" y="65.4" transform="rotate(-90 124.9 65.4)">64</text>
<text x="128.6" y="65.4" transform="rotate(-90 128.6 65.4)">63</text>
<text x="125.9" y="71.8" transform="rotate(-90 125.9 71.8)">VDD3</text>
<text x="129.5" y="71.8" transform="rotate(-90 129.5 71.8)">VSS3</text>
<text x="115.3" y="74.9">1</text>
<text x="119.3" y="75.8">VBAT</text>
<text x="183.2" y="75.8">VDD2</text>
<text x="189.4" y="74.9">48</text>
<text x="183.2" y="79.4">VSS2</text>
<text x="189.4" y="78.5">47</text>
<text x="114.6" y="114.5">12</text>
<text x="114.6" y="118.1">13</text>
<text x="119.3" y="115.4">VSSA</text>
<text x="119.3" y="119">VDDA</text>
<text x="129.5" y="135.4" transform="rotate(-90 129.5 135.4)">VSS4</text>
<text x="133.1" y="135.4" transform="rotate(-90 133.1 135.4)">VDD4</text>
<text x="176.3" y="135.4" transform="rotate(-90 176.3 135.4)">VSS1</text>
<text x="179.9" y="135.4" transform="rotate(-90 179.9 135.4)">VDD1</text>
<text x="128.6" y="140.2" transform="rotate(-90 128.6 140.2)">18</text>
<text x="132.2" y="140.2" transform="rotate(-90 132.2 140.2)">19</text>
<text x="175.4" y="140.2" transform="rotate(-90 175.4 140.2)">31</text>
<text x="179" y="140.4" transform="rotate(-90 179 140.4)">32</text>
</g>
<g font-size="1.6" fill="#ee0e22">
<text x="139.4" y="65.4" transform="rotate(-90 139.4 65.4)">60</text>
<text x="140.2" y="72.6" transform="rotate(-90 140.2 72.6)">BOOT0</text>
<text x="115.1" y="96.5">7</text>
<text x="119.3" y="97.4">NRESET</text>
<text x="165.5" y="135.4" transform="rotate(-90 165.5 135.4)">BOOT1</text>
<text x="164.6" y="140.4" transform="rotate(-90 164.6 140.4)">28</text>
<text x="227.2" y="191.9">Title</text>
<text x="227.2" y="197.3">Size</text>
<text x="236.2" y="197.3">Number</text>
<text x="272.2" y="197.3">Revision</text>
<text x="227.2" y="202.7">Date:</text>
<text x="228" y="200">A3</text>
<text x="235.3" y="202.7">5-Jan-2020</text>
<text x="263.2" y="202.7">Sheet</text>
<text x="267" y="202.7">of</text>
<text x="227.2" y="204.5">File:</text>
<text x="235.3" y="204.5">C:\P99SE-DDB1\MO600DSP-V100\MO600DSP-V100.ddb</text>
<text x="263.2" y="204.5">Drawn By:</text>
</g>
<g font-size="1.6" fill="#0000bf">
<text x="179" y="65.4" transform="rotate(-90 179 65.4)">49</text>
<text x="179.9" y="72.6" transform="rotate(-90 179.9 72.6)">SWCLK</text>
<text x="182.7" y="83">SWDIO</text>
<text x="189.4" y="82.1">46</text>
</g>
<g font-size="1.6" fill="#00bf00">
<text x="115" y="89.3">5</text>
<text x="115" y="92.9">6</text>
<text x="119.3" y="90.2">OSCIN</text>
<text x="119.3" y="93.8">OSCOUT</text>
</g>
<g font-size="1.5" fill="#f00">
<text x="19.1" y="22.6">STM8S105K6 MODE</text>
<text x="195.7" y="22.6">H Active</text>
<text x="129" y="26.2">H Active</text>
<text x="19.1" y="82">ADC 12Bit</text>
<text x="19.1" y="98.3">GPI LOGIC</text>
<text x="91.2" y="100">50V/V</text>
<text x="91.2" y="103.6">17.5A/V</text>
<text x="19.1" y="112.6">GPO LOGIC</text>
<text x="42.5" y="112.6">DNTUTXB</text>
<text x="42.5" y="118">DNTURXB</text>
<text x="19.1" y="127">W5500 SPI</text>
<text x="19.1" y="148.6">DNTUTXB</text>
<text x="19.1" y="150.5">DNTURXB</text>
<text x="38.9" y="179.3">LEVL1</text>
<text x="67.8" y="179.3">LEVL2</text>
</g>
<g font-size="1.5" fill="#800000">
<text x="42.5" y="22.7">D3V3</text>
<text x="60.6" y="22.7">W25CSN</text>
<text x="112.8" y="22.6">BOOT0</text>
<text x="129" y="22.6">CLSDNS</text>
<text x="152.4" y="22.6">CLSDN1</text>
<text x="174" y="22.6">NSD</text>
<text x="188.4" y="22.6">PWRDNS</text>
<text x="222.7" y="22.6">PWRDN1</text>
<text x="19.1" y="26.3">D3V3</text>
<text x="19.1" y="28.1">D3V3</text>
<text x="19.1" y="29.9">GND</text>
<text x="42.5" y="29.9">D3V3</text>
<text x="60.6" y="29.9">W25WPN</text>
<text x="112.8" y="29.8">BOOT1</text>
<text x="19.1" y="31.7">LEVL1</text>
<text x="19.1" y="33.5">LEVL2</text>
<text x="19.1" y="35.3">SCL</text>
<text x="19.1" y="37.1">SDA</text>
<text x="19.1" y="40.7">GND</text>
<text x="19.1" y="38.9">PINT</text>
<text x="42.5" y="37.1">D3V3</text>
<text x="60.6" y="37.1">W25HLD</text>
<text x="262.3" y="37">PDN</text>
<text x="19.1" y="42.5">+12V</text>
<text x="33.5" y="49.7">W25CSN</text>
<text x="33.5" y="51.5">W25DO</text>
<text x="33.5" y="53.3">W25WPN</text>
<text x="69.6" y="53.3">W25CLK</text>
<text x="69.6" y="51.5">W25HLD</text>
<text x="69.6" y="55.1">W25DI</text>
<text x="125.1" y="57.2" transform="rotate(-90 125.1 57.2)">D3V3</text>
<text x="132.2" y="57.2" transform="rotate(-90 132.2 57.2)">PWRDN</text>
<text x="135.8" y="57.2" transform="rotate(-90 135.8 57.2)">CLSDN</text>
<text x="139.4" y="57.2" transform="rotate(-90 139.4 57.2)">BOOT0</text>
<text x="143.1" y="57.2" transform="rotate(-90 143.1 57.2)">PRT1S</text>
<text x="146.7" y="57.2" transform="rotate(-90 146.7 57.2)">PRT2S</text>
<text x="150.3" y="57.2" transform="rotate(-90 150.3 57.2)">DCP1</text>
<text x="153.9" y="57.2" transform="rotate(-90 153.9 57.2)">DCP2</text>
<text x="168.4" y="57.2" transform="rotate(-90 168.4 57.2)">URX3</text>
<text x="172" y="57.2" transform="rotate(-90 172 57.2)">UTX3</text>
<text x="19.1" y="62.3">LED-PWR</text>
<text x="19.1" y="64.1">LED-SYS</text>
<text x="19.1" y="65.9">LED-ERR</text>
<text x="19.1" y="71.3">LREFPWM</text>
<text x="19.1" y="69.5">OLED-EN</text>
<text x="19.1" y="67.7">OLED-RST</text>
<text x="240.7" y="69.4">GND</text>
<text x="19.1" y="74.9">EC11A</text>
<text x="19.1" y="76.7">EC11B</text>
<text x="19.1" y="73.1">SYSRST</text>
<text x="40.8" y="73">1XLI</text>
<text x="62.4" y="73">1XLO</text>
<text x="197.4" y="74.9">D3V3</text>
<text x="240.7" y="73">D3V3</text>
<text x="19.1" y="78.5">EC11K</text>
<text x="19.1" y="89.3">NTC1S</text>
<text x="19.1" y="87.5">VMT1S</text>
<text x="19.1" y="85.7">CMT1S</text>
<text x="103.8" y="89.2">1XLI</text>
<text x="197.4" y="89.2">NRSTCDC</text>
<text x="197.4" y="85.6">DNTID</text>
<text x="19.1" y="92.9">VMT2S</text>
<text x="19.1" y="91.1">CMT2S</text>
<text x="103.8" y="92.8">1XLO</text>
<text x="197.4" y="92.9">URX1</text>
<text x="19.1" y="101.9">PRT1S</text>
<text x="64.2" y="96.4">NRESET</text>
<text x="103.8" y="100.1">VMT1S</text>
<text x="103.8" y="96.4">NRESET</text>
<text x="197.4" y="96.5">UTX1</text>
<text x="197.4" y="100.1">LMODE</text>
<text x="237.1" y="101.9">WRSTS</text>
<text x="258.7" y="101.9">WRST</text>
<text x="19.1" y="103.7">PRT2S</text>
<text x="19.1" y="105.5">DCP1</text>
<text x="19.1" y="107.3">DCP2</text>
<text x="103.8" y="103.7">CMT1S</text>
<text x="103.8" y="107.3">VMT2S</text>
<text x="64.2" y="112.7">URX3</text>
<text x="103.8" y="110.9">CMT2S</text>
<text x="195.7" y="110.9">WRSTS</text>
<text x="237.1" y="112.6">SPI-MOSIS</text>
<text x="258.7" y="112.6">SPI-MOSI</text>
<text x="19.1" y="116.2">PWRDN</text>
<text x="19.1" y="118">CLSDN</text>
<text x="19.1" y="119.8">PWRDNS</text>
<text x="64.2" y="118.1">UTX3</text>
<text x="103.8" y="118.1">ADC3V3</text>
<text x="195.7" y="118">SPI-MOSIS</text>
<text x="237.1" y="118">SPI-MISOS</text>
<text x="258.7" y="118">SPI-MISO</text>
<text x="19.1" y="121.6">CLSDNS</text>
<text x="42.5" y="123.5">UTX1S</text>
<text x="64.2" y="123.5">UTX1</text>
<text x="103.8" y="121.7">NTC1S</text>
<text x="195.7" y="121.6">SPI-MISOS</text>
<text x="195.7" y="125.3">SPI-CLKS</text>
<text x="237.1" y="123.4">SPI-CLKS</text>
<text x="258.7" y="123.4">SPI-CLK</text>
<text x="19.1" y="130.7">WRST</text>
<text x="42.5" y="128.9">URX1S</text>
<text x="64.2" y="128.9">URX1</text>
<text x="103.8" y="128.9">UTX2</text>
<text x="195.7" y="128.9">SPI-CSS</text>
<text x="237.1" y="128.9">SPI-CSS</text>
<text x="258.7" y="128.9">SPI-CS</text>
<text x="19.1" y="134.2">SPI-MOSI</text>
<text x="19.1" y="136.1">SPI-MISO</text>
<text x="19.1" y="137.8">SPI-CLK</text>
<text x="19.1" y="139.7">SPI-CS</text>
<text x="42.5" y="141.5">UTX2</text>
<text x="62.4" y="141.5">SCL-UTX2</text>
<text x="19.1" y="145.1">UTX1S</text>
<text x="19.1" y="146.9">URX1S</text>
<text x="42.5" y="146.9">URX2</text>
<text x="62.4" y="146.9">SDA-URX2</text>
<text x="19.1" y="155.8">DNTID</text>
<text x="42.5" y="152.3">SCL</text>
<text x="62.4" y="152.3">SCL-UTX2</text>
<text x="125.1" y="150.8" transform="rotate(-90 125.1 150.8)">URX2</text>
<text x="132.3" y="150.8" transform="rotate(-90 132.3 150.8)">D3V3</text>
<text x="135.9" y="150.8" transform="rotate(-90 135.9 150.8)">W25CSN</text>
<text x="139.5" y="150.8" transform="rotate(-90 139.5 150.8)">W25CLK</text>
<text x="143.1" y="150.8" transform="rotate(-90 143.1 150.8)">W25DO</text>
<text x="146.7" y="150.8" transform="rotate(-90 146.7 150.8)">W25DI</text>
<text x="150.2" y="150.8" transform="rotate(-90 150.2 150.8)">PWRDNS</text>
<text x="153.8" y="150.8" transform="rotate(-90 153.8 150.8)">CLSDNS</text>
<text x="157.5" y="150.8" transform="rotate(-90 157.5 150.8)">LED10</text>
<text x="161.2" y="150.8" transform="rotate(-90 161.2 150.8)">PINT</text>
<text x="164.7" y="150.8" transform="rotate(-90 164.7 150.8)">BOOT1</text>
<text x="168.4" y="150.8" transform="rotate(-90 168.4 150.8)">SCL</text>
<text x="172" y="150.8" transform="rotate(-90 172 150.8)">SDA</text>
<text x="179.2" y="150.8" transform="rotate(-90 179.2 150.8)">D3V3</text>
<text x="19.1" y="157.6">NRSTCDC1</text>
<text x="42.5" y="157.7">SDA</text>
<text x="62.4" y="157.7">SDA-URX2</text>
<text x="237.1" y="159.5">D3V3</text>
<text x="237.1" y="164.9">D3V3</text>
<text x="260.5" y="164.8">NRSTCDC</text>
<text x="237.1" y="170.3">D3V3</text>
<text x="260.5" y="170.3">LMODE</text>
<text x="38.9" y="177.5">D3V3</text>
<text x="67.8" y="177.5">D3V3</text>
<text x="132.6" y="177.5">D3V3</text>
<text x="163.2" y="177.5">ADC3V3</text>
<text x="179.4" y="177.5">LED10</text>
<text x="237.1" y="175.7">D3V3</text>
<text x="260.5" y="175.6">PINT</text>
<text x="38.9" y="182.9">SCL-UTX2</text>
<text x="38.9" y="181.1">GND</text>
<text x="38.9" y="184.7">PINT</text>
<text x="67.8" y="181.1">GND</text>
<text x="67.8" y="182.9">SDA-URX2</text>
</g>
<g font-size="1.5" fill="#000080">
<text x="51.6" y="22.1">R481</text>
<text x="103.8" y="22.1">R401</text>
<text x="139.8" y="22.1">R451</text>
<text x="210.1" y="22.1">R462</text>
<text x="240.7" y="22.1">R463</text>
<text x="249.7" y="22.1">R464</text>
<text x="51.6" y="29.3">R482</text>
<text x="103.8" y="29.3">R402</text>
<text x="152.4" y="29.7">C451</text>
<text x="195.4" y="29.7">ED41</text>
<text x="205.2" y="29.8">R461</text>
<text x="222.7" y="29.7">C462</text>
<text x="170.4" y="30.7">M41</text>
<text x="240.7" y="30.7">M42</text>
<text x="249.7" y="33.3">C463</text>
<text x="260.5" y="30.7">M43</text>
<text x="51.6" y="36.5">R483</text>
<text x="73.1" y="47.7">C481</text>
<text x="251.5" y="65.8">CN41</text>
<text x="49.7" y="69.4">CY41</text>
<text x="40.8" y="78.3">C411</text>
<text x="62.4" y="78.3">C412</text>
<text x="251.5" y="78.4">SWD PORT</text>
<text x="51.4" y="94.7">C400</text>
<text x="247.9" y="101.3">R421</text>
<text x="247.9" y="106.7">R422</text>
<text x="53.3" y="112.1">R411</text>
<text x="247.9" y="112.1">R423</text>
<text x="53.3" y="117.5">R412</text>
<text x="247.9" y="117.5">R424</text>
<text x="53.3" y="122.9">R413</text>
<text x="247.9" y="122.9">R425</text>
<text x="53.3" y="128.3">R414</text>
<text x="247.9" y="128.3">R426</text>
<text x="53.3" y="140.9">R471</text>
<text x="53.3" y="146.3">R472</text>
<text x="53.3" y="151.7">R473</text>
<text x="53.3" y="157.1">R474</text>
<text x="247.9" y="158.9">R431</text>
<text x="247.9" y="164.3">R432</text>
<text x="247.9" y="169.7">R433</text>
<text x="141.6" y="176.5">B40 B300R</text>
<text x="186.6" y="176.9">R400</text>
<text x="195.4" y="175.8">ED40</text>
<text x="247.9" y="175.1">R434</text>
<text x="67.8" y="184.7">+12V</text>
<text x="100.2" y="182.1">C401</text>
<text x="109.2" y="182.1">C402</text>
<text x="118.2" y="182.1">C403</text>
<text x="152.4" y="182.8">C405</text>
<text x="152.4" y="184.5">10uF</text>
<text x="161.4" y="182.8">C406</text>
<text x="161.4" y="184.5">100nF</text>
</g>
<g font-size="1.5" fill="#00f">
<text x="179.1" y="57.2" transform="rotate(-90 179.1 57.2)">SWCLK</text>
<text x="197.4" y="82">SWDIO</text>
</g>
<g font-size="1.5" fill="#008080">
<text x="240.7" y="67.6">SWDIO</text>
<text x="240.7" y="71.2">SWCLK</text>
</g>
<g font-size="1.5" fill="#008000">
<text x="237.1" y="107.2">SPI-INTS</text>
<text x="258.7" y="107.2">SPI-INT</text>
<text x="195.7" y="114.4">SPI-INTS</text>
<text x="19.1" y="132.5">SPI-INT</text>
<text x="260.5" y="159.4">DNTID</text>
</g>
</svg>
